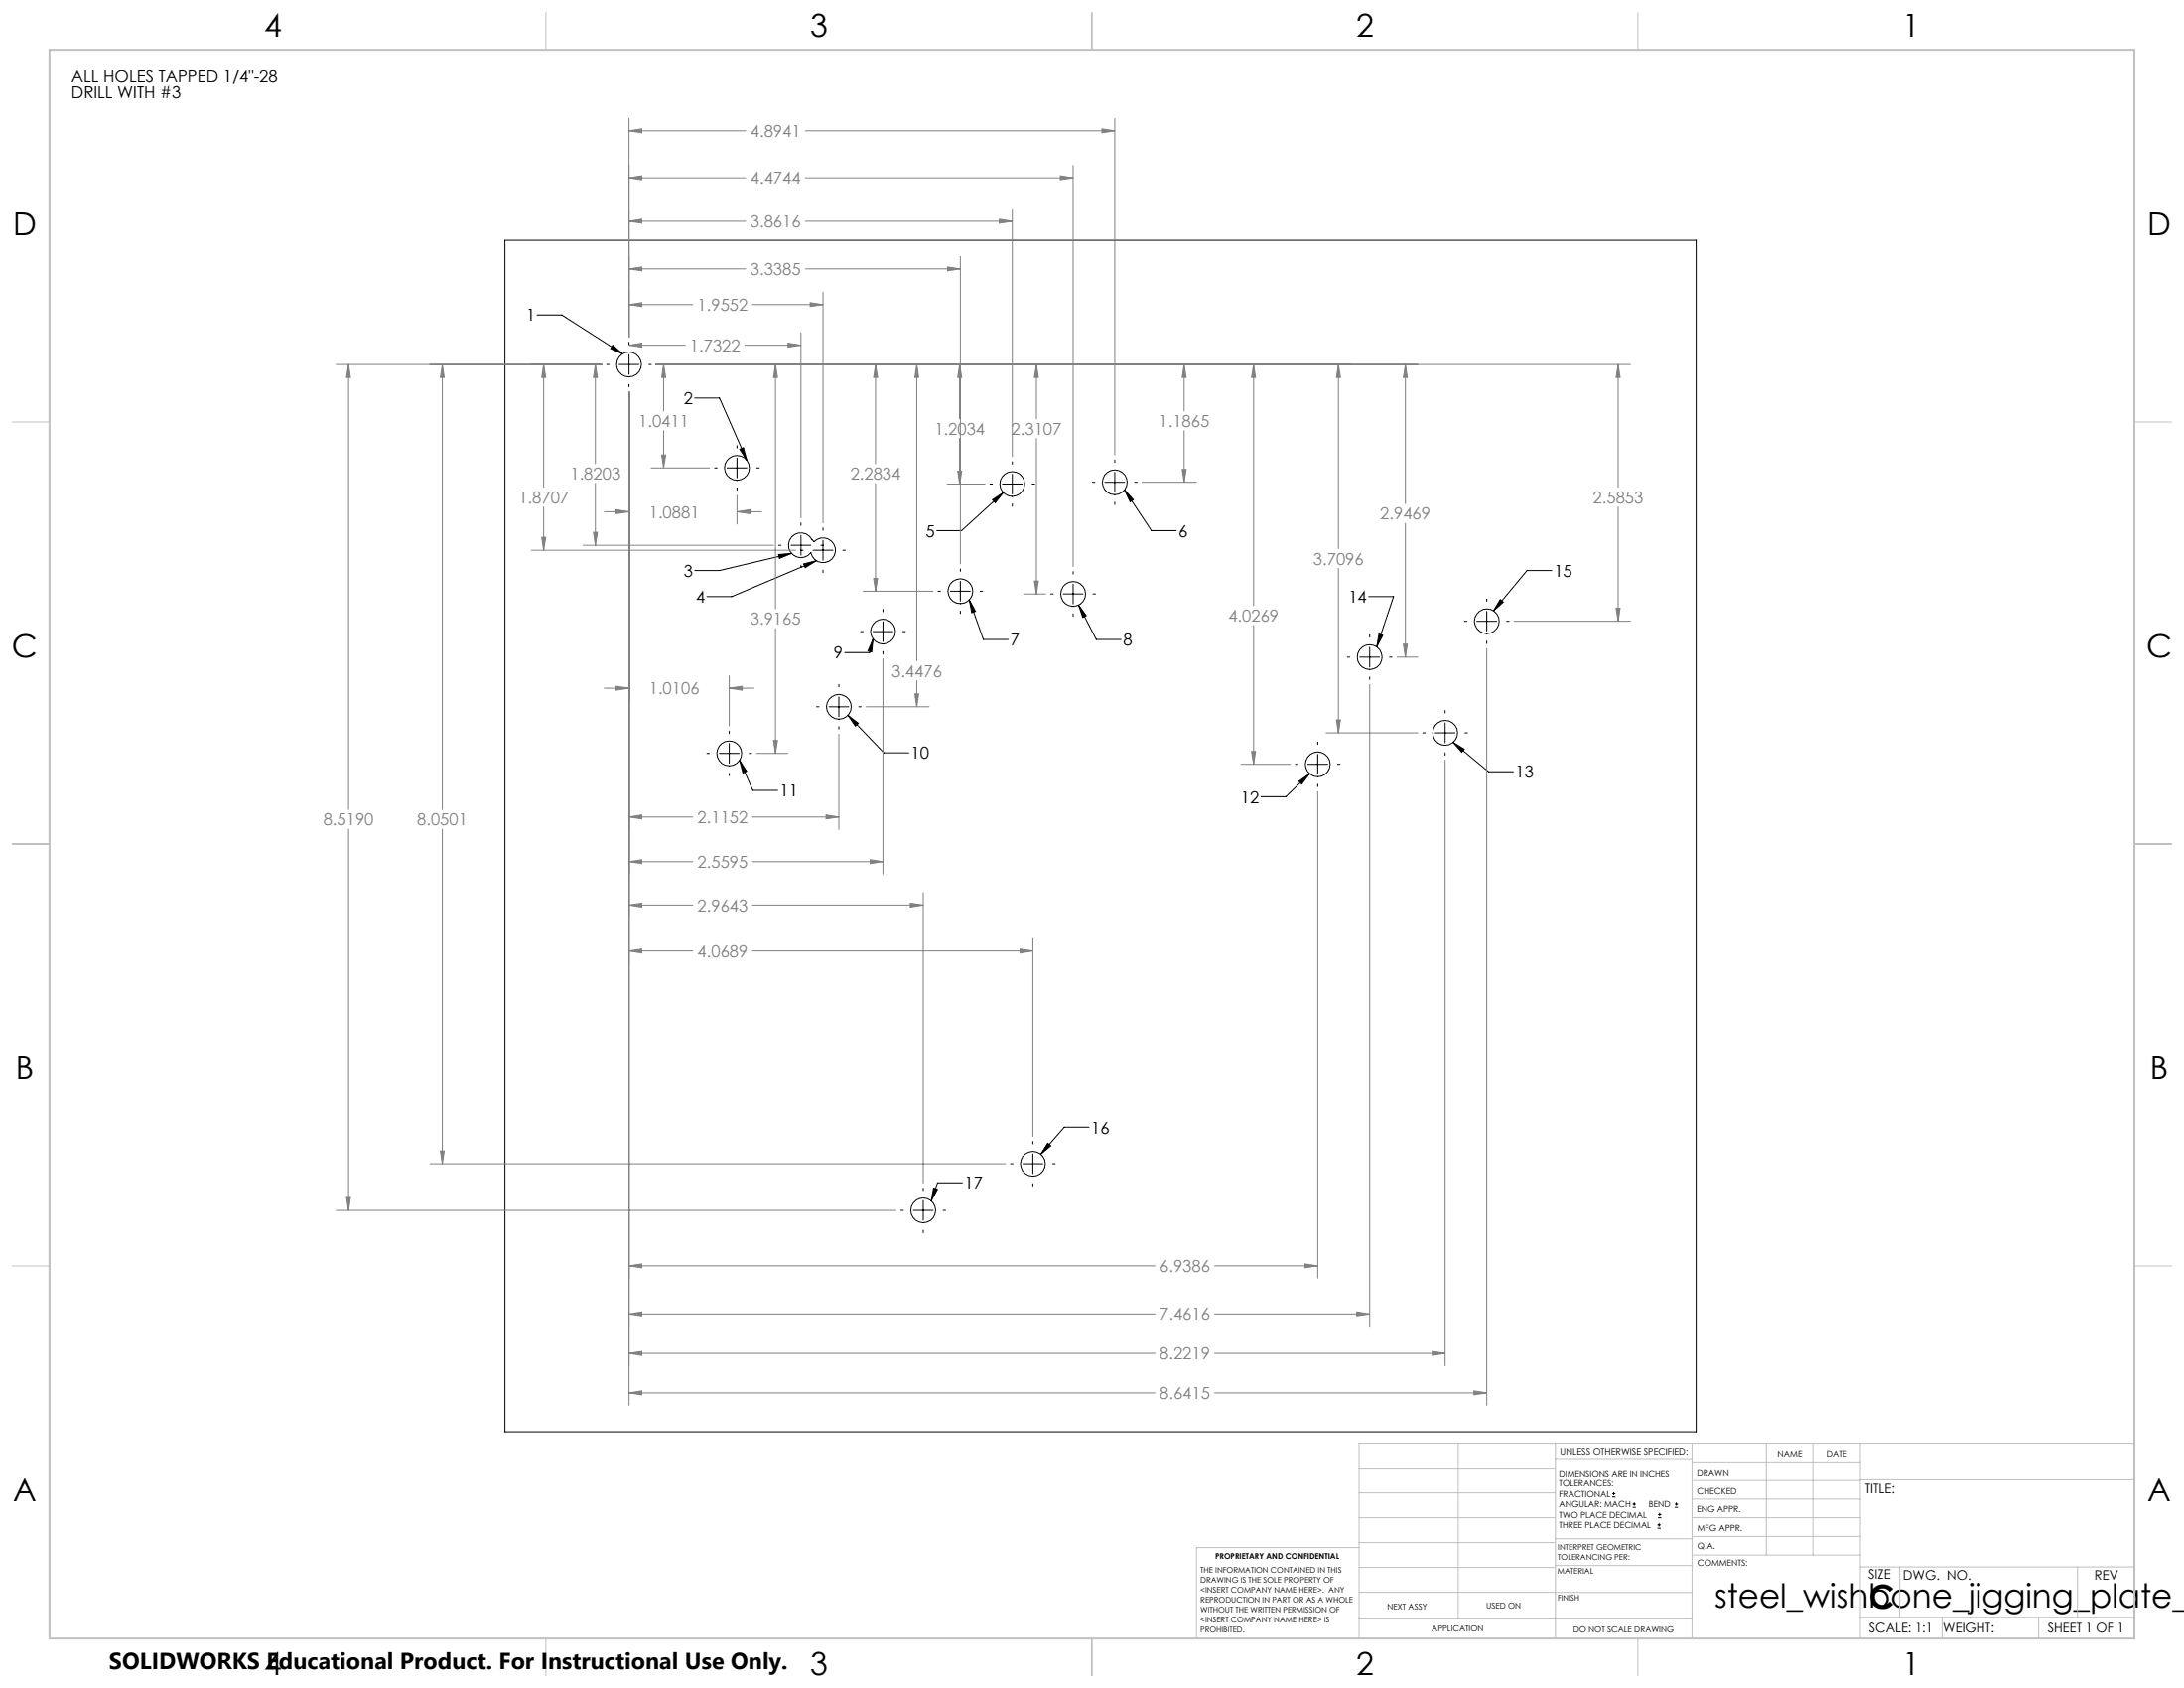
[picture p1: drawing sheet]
<svg xmlns="http://www.w3.org/2000/svg" width="559mm" height="432mm" viewBox="0 0 559 432" stroke-linecap="round" stroke-linejoin="round" font-family="sans-serif">
<g fill="none" stroke="#000" stroke-width=".25">
<path d="M129.2 61.5h304.8v304.8h-304.8zM137.4 80.6h6.4l15.5 9.9M155.2 93.2h.7M156.8 88.3l2.5 2.2-3.1-1.3zM158.4 93.2h5.1M160.9 87.5v.7M160.9 90.7v5.1M160.9 98.3v.7M166 93.2h.7M177.7 101.8h6.4l7 15.9M182.8 119.7h.7M186 119.7h5.1"/>
<path d="M188.6 114v.6M188.6 117.2v5M189.3 114.9l.9-.4 .9 3.2zM193.6 119.7h.7M259 118.1v.6M285.2 117.7v.6M188.6 124.8v.6M199.2 139.5h.6M202.4 139.5h5.1M202.6 137.3a3.2 3.2 0 0 1 5.2 .7l.5 .6a3.2 3.2 0 0 1 4.9 .3 3.2 3.2 0 0 1-1.4 4.8 3.2 3.2 0 0 1-4.3-2.3 3.2 3.2 0 0 1-4.6 .5 3.2 3.2 0 0 1-.3-4.6zM204.9 133.8v.6M204.9 136.9v5.1"/>
<path d="M210 139.5h.6M210.6 135v.7M210.6 138.2v5.1M253.3 123.8h.6M253.9 127.8l2.8-1.8-2.1 2.6zM256.5 123.8h5M256.7 126l-10.7 9.7h-6.3M259 121.3v5.1M259 128.9v.6M264.1 123.8h.6M279.5 123.4h.6M282.7 123.4h5.1"/>
<path d="M285.2 120.8v5.1M285.2 128.4v.7M287.7 125.3l2.3 2.5-.9 .6zM287.7 125.3l6.9 10.4h6.4M290.3 123.4h.6M199.2 141.9l3.3-.3-3.1 1.2zM202.5 141.6l-18.4 4.3h-6.4M204.9 140.8h.6M204.9 144.6v.6M205.6 144.3l3.3-.9-2.9 1.8zM208 140.8h5.1M208.9 143.4l-21.7 9.2h-6.3"/>
<path d="M210.6 145.8v.7M215.7 140.8h.6M225.9 155.9v.6M225.9 159v5.1M240 151.2h.6M243.2 151.2h5M245.7 145.5v.7M245.7 148.7v5.1M245.7 156.3v.7M248 153.5l1.6 2.9-1 .3zM248 153.5l3.6 10.1h6.4M250.8 151.2h.6"/>
<path d="M268.9 151.9h.6M272 151.9h5.1M274.6 146.2v.7M274.6 149.4v5.1M274.6 157v.7M276 154.8l1.9 2.7-.9 .4zM276 154.8l4.5 8.8h6.3M279.6 151.9h.7M350.2 152.6h6.4l-4.4 12.9M374.7 158.9h.6M377.9 158.9h5M380.4 153.2v.6"/>
<path d="M380.4 156.4v5.1M383.9 153.4l.7 .6-2.5 2.2zM385.5 158.9h.6M397.1 145.9h-6.4l-8.6 10.3M214.6 175.1v.6M214.6 178.3v5M220.2 161.6h.6M223.4 163.5l-.4 3.3-.9-.3zM223.4 161.6h5.1M223.4 163.5l-.9 3.4h-6.4M225.9 166.7v.6M231 161.6h.6"/>
<path d="M344.7 168.1h.7M347.9 168.1h5.1M350.4 162.4v.6M350.4 165.6v5M350.4 173.2v.6M352.8 162.2l1 .3-1.6 3zM355.5 168.1h.7M380.4 164v.6M180.9 192.7h.6M184 192.7h5.1M186.6 187v.6M186.6 190.2v5.1"/>
<path d="M186.6 197.8v.6M189.2 194.5l1.8 2.8-.9 .4zM189.2 194.5l3.4 7.7h6.4M191.7 192.7h.6M208.9 180.8h.6M212.1 180.8h5.1M214.6 185.9v.6M217 183l2.6 2-.7 .7zM217 183l9.2 9.6h6.3M219.7 180.8h.6M331.4 195.5h.7M332.4 199.8l2.7-1.9-2 2.7z"/>
<path d="M334.6 195.5h5.1M335.1 197.9l-6.1 5.9h-6.3M337.1 189.8v.6M337.1 193v5M342.2 195.5h.7M364 187.5h.7M367.2 187.5h5.1M369.7 181.8v.6M369.7 184.9v5.1M369.7 192.5v.7M371.8 189.9l2.8 1.7-.6 .8zM371.8 189.9l9.1 7.5h6.3"/>
<path d="M374.8 187.5h.7M337.1 200.6v.6M258.6 297.7h.6M261.7 297.7h5.1M264.3 292v.6M264.3 295.2v5M268.1 292.5l.8 .6-2.6 2.2zM269.3 297.7h.7M278.7 288.4h-6.4l-6 6.9M230.5 309.6h.6M233.7 309.6h5.1M236.2 303.9v.7"/>
<path d="M236.2 307.1v5.1M236.2 314.7v.6M238.9 303.9l1 .3-1.6 3zM241.3 309.6h.6M246.2 302.6h-6.3l-1.6 4.6M264.3 302.8v.6M412.5 383h.8M412.5 382.1h.8M412.9 381.7v.9M417.7 385.6h.8M417.7 384.8h.8M418.1 384.4v.8"/>
<path d="M424.1 390.9h.8M424.1 390.1h.8M424.2 388.3h.9M424.2 387.5h.9M424.5 389.7v.8M424.6 387v.9M428.5 385.6h.8M428.5 384.8h.8M428.9 384.4v.8"/>
<circle cx="160.9" cy="93.2" r="3.2"/>
<circle cx="188.6" cy="119.7" r="3.2"/>
<circle cx="259" cy="123.8" r="3.2"/>
<circle cx="285.2" cy="123.4" r="3.2"/>
<circle cx="245.7" cy="151.2" r="3.2"/>
<circle cx="274.6" cy="151.9" r="3.2"/>
<circle cx="380.4" cy="158.9" r="3.2"/>
<circle cx="225.9" cy="161.6" r="3.2"/>
<circle cx="350.4" cy="168.1" r="3.2"/>
<circle cx="186.6" cy="192.7" r="3.2"/>
<circle cx="214.6" cy="180.8" r="3.2"/>
<circle cx="337.2" cy="195.5" r="3.2"/>
<circle cx="369.8" cy="187.5" r="3.2"/>
<circle cx="264.3" cy="297.7" r="3.2"/>
<circle cx="236.2" cy="309.6" r="3.2"/>
</g>
<g fill="none" stroke="#808080" stroke-width=".25">
<path d="M160.9 33.5l3.3-.5v1zM160.9 30.3v56M160.9 33.5h29.9M206.1 33.5h79.1M281.9 33l3.3 .5-3.3 .5zM285.2 30.3v86.1M160.9 56.6l3.3-.5v1zM160.9 45.5l3.3-.5v1zM160.9 56.6h29.9M160.9 45.5h29.9M206.1 56.6h52.9M206.1 45.5h68.5"/>
<path d="M255.7 56.1l3.3 .5-3.3 .5zM259 53.4v63.4M271.3 45l3.3 .5-3.3 .5zM274.6 42.3v102.7M160.9 77.9l3.3-.5v1zM160.9 68.8l3.3-.5v1zM160.9 77.9h16.4M160.9 68.8h29.9M192.5 77.9h18.1M206.1 68.8h39.6M207.3 77.4l3.3 .5-3.3 .5zM210.6 74.8v59"/>
<path d="M242.4 68.3l3.3 .5-3.3 .5zM245.7 65.6v78.7M86 93.2h68M89.2 93.2l.5 3.4h-1zM89.2 93.2v113.9M113.2 93.2l.5 3.4h-1zM113.2 93.2v113.9M139.1 93.2l.5 3.4h-1zM139.1 93.2v31.4M152.3 93.2l.6 3.4h-1.1zM152.3 93.2v25.4M160.9 88.3l3.3-.5v1z"/>
<path d="M160.9 88.3h14.4M167.9 93.2h249.3M169.8 93.2l.5 3.4h-1zM169.8 93.2v11.9M190.6 88.3h14.3M198.4 93.2l.5 3.4h-1zM198.4 93.2v62.6M201.6 87.8l3.3 .5-3.3 .5zM204.9 85.1v47.4M224 93.2l.5 3.4h-1zM224 93.2v25.4M234.6 93.2l.5 3.4h-1z"/>
<path d="M234.6 93.2v75.9M245.5 93.2l.6 3.4h-1.1zM245.5 93.2v13.9M265.2 93.2l.5 3.4h-1zM265.2 93.2v13.9M303 93.2l.5 3.4h-1zM303 93.2v11.9M320.7 93.2l.5 3.4h-1zM320.7 93.2v61.7M342.4 93.2l.6 3.4h-1.1zM342.4 93.2v47.2M359.6 93.2l.5 3.4h-1z"/>
<path d="M359.6 93.2v35.7M414 93.2l.5 3.4h-1zM414 93.2v31.4M160.9 100.2v259.3M166.6 119.7h15M169.3 116.4h1l-.5 3.3zM169.8 110.2v9.5M245.5 112.1v11.7M265.2 112.1v39.8M303 110.2v13.2M138.6 137.4h1l-.5 3.4zM139.1 129.7v11.1"/>
<path d="M149.2 139.5h48.7M151.8 136.2h1.1l-.6 3.3zM152.3 123.7v15.8M154.6 130.9h6.3M157.6 130.4l3.3 .5-3.3 .5zM188.6 130.9l3.3-.5v1zM188.6 126.7v7.4M188.6 130.9h6.3M224 123.7v27.5M242.4 123.8h9.6M245 120.5h1.1l-.6 3.3zM292.2 123.4h13.9"/>
<path d="M302.5 120.1h1l-.5 3.3zM359.6 133.9v34.2M414 129.7v29.2M135.9 140.8h67.7M220.8 151.2h17.9M223.5 148h1l-.5 3.2zM262 151.9h5.6M264.7 148.6h1l-.5 3.3zM320.7 160v35.5M342.4 145.4v42.1M387.4 158.9h29.8M413.5 155.6h1l-.5 3.3z"/>
<path d="M154.6 176h6.3M157.6 175.5l3.3 .5-3.3 .6zM186.6 176l3.3-.5v1.1zM186.6 172.9v12.8M186.6 176h6.3M198.4 160.8v31.9M225.9 168.6v55M234.1 177.5h1l-.5 3.3zM234.6 174.1v6.7M350.4 175.1v164.2M357.4 168.1h5.4M359.1 164.8h1l-.5 3.3z"/>
<path d="M380.4 165.9v193.6M193.6 192.7h8M197.9 189.4h1l-.5 3.3zM214.6 187.8v24.4M221.6 180.8h16.1M317.6 195.5h12.6M320.2 192.2h1l-.5 3.3zM339.3 187.5h23.5M341.9 184.1h1.1l-.6 3.4zM369.7 194.5v154.9M89.2 212.1v97.5M113.2 212.1v85.6"/>
<path d="M160.9 209l3.3-.5v1zM160.9 209h16.4M192.5 209h22.1M211.3 208.5l3.3 .5-3.3 .5zM222.6 219.9l3.3 .5-3.3 .5zM337.1 202.5v124.5M160.9 220.4l3.3-.5v1zM160.9 231.5l3.3-.5v1zM160.9 220.4h16.4M160.9 231.5h16.4M192.5 220.4h33.4M192.5 231.5h43.7"/>
<path d="M232.9 231l3.3 .5-3.3 .5zM236.2 228.3v74.3M160.9 243.2l3.3-.5v1.1zM160.9 243.2h16.4M192.5 243.2h71.8M261 242.7l3.3 .5-3.3 .6zM264.3 240.1v50.6M110 297.7h147.3M112.7 294.4h1l-.5 3.3zM86 309.6h143.2M88.7 306.3h1l-.5 3.3zM160.9 323.8l3.3-.5v1z"/>
<path d="M160.9 336.1l3.3-.5v1zM160.9 323.8h134.6M160.9 336.1h134.6M310.8 323.8h26.3M310.8 336.1h39.6M333.9 323.3l3.2 .5-3.2 .5zM347.1 335.6l3.3 .5-3.3 .5zM160.9 346.2l3.3-.5v1zM160.9 356.3l3.3-.5v1zM160.9 346.2h134.6M160.9 356.3h134.6M310.8 346.2h58.9"/>
<path d="M310.8 356.3h69.6M366.5 345.7l3.2 .5-3.2 .5zM377.1 355.8l3.3 .5-3.3 .5z"/>
</g>
<g fill="none" stroke="#c0c0c0" stroke-width=".25">
<path d="M139.7 3.2v9.5M279.4 3.2v9.5M419.1 3.2v9.5M3.1 107.9h9.6M546.1 107.9h9.5M3.1 215.9h9.6M546.1 215.9h9.5M3.1 323.8h9.6M546.1 323.8h9.5M347.7 375.6h50.3M373.1 369.2v44.9M398 369.2v49.9"/>
<path d="M398 373.1h34.9M432.9 369.2v49.9M432.9 378.7h43.1M432.9 374h43.1M451.9 369.2v28.6M463.8 369.2v28.6M476 369.2v49.9M476 378.6h70.1M546.1 369.2h-198.4v49.9M347.7 394.6h50.3M347.7 388.3h50.3M347.7 381.9h50.3"/>
<path d="M347.7 395.9h-41.6v23.2M398 393.6h35M432.9 383.5h43.1M432.9 388.3h43.1M432.9 393h43.1M433 397.8h43M139.7 419.1v9.6M279.4 419.1v9.6M347.7 414.1h85.2M347.7 401h50.3M347.7 407.3h50.3M398 407.4h34.9"/>
<path d="M398 400.5h35M419.1 419.1v9.6M476 413.7h70.1M476 400.8h70.1M486.1 400.8v12.9M496.9 413.7v5.4M521.6 413.7v5.4M531.6 400.8v12.9"/>
</g>
<path d="M12.7 12.7h533.4v406.4h-533.4z" fill="none" stroke="#c0c0c0" stroke-width=".5"/>
<path d="M156.8 88.3l2.5 2.2-3.1-1.3zM189.3 114.9l.9-.4 .9 3.2zM199.2 141.9l3.3-.3-3.1 1.2zM205.6 144.3l3.3-.9-2.9 1.8zM253.9 127.8l2.8-1.8-2.1 2.6zM287.7 125.3l2.3 2.5-.9 .6zM248 153.5l1.6 2.9-1 .3zM276 154.8l1.9 2.7-.9 .4zM223.4 163.5l-.4 3.3-.9-.3zM217 183l2.6 2-.7 .7zM189.2 194.5l1.8 2.8-.9 .4zM332.4 199.8l2.7-1.9-2 2.7zM371.8 189.9l2.8 1.7-.6 .8zM383.9 153.4l.7 .6-2.5 2.2zM352.8 162.2l1 .3-1.6 3zM268.1 292.5l.8 .6-2.6 2.2zM238.9 303.9l1 .3-1.6 3z" fill="#000"/>
<path d="M169.8 93.2l.5 3.4h-1zM169.3 116.4h1l-.5 3.3zM152.3 93.2l.6 3.4h-1.1zM151.8 136.2h1.1l-.6 3.3zM139.1 93.2l.5 3.4h-1zM138.6 137.4h1l-.5 3.4zM303 93.2l.5 3.4h-1zM302.5 120.1h1l-.5 3.3zM245 120.5h1.1l-.6 3.3zM245.5 93.2l.6 3.4h-1.1zM224 93.2l.5 3.4h-1zM223.5 148h1l-.5 3.2zM265.2 93.2l.5 3.4h-1zM264.7 148.6h1l-.5 3.3zM198.4 93.2l.5 3.4h-1zM197.9 189.4h1l-.5 3.3zM234.1 177.5h1l-.5 3.3zM234.6 93.2l.5 3.4h-1zM413.5 155.6h1l-.5 3.3zM414 93.2l.5 3.4h-1zM359.1 164.8h1l-.5 3.3zM359.6 93.2l.5 3.4h-1zM341.9 184.1h1.1l-.6 3.4zM342.4 93.2l.6 3.4h-1.1zM320.2 192.2h1l-.5 3.3zM320.7 93.2l.5 3.4h-1zM113.2 93.2l.5 3.4h-1zM112.7 294.4h1l-.5 3.3zM88.7 306.3h1l-.5 3.3zM89.2 93.2l.5 3.4h-1zM157.6 130.4l3.3 .5-3.3 .5zM188.6 130.9l3.3-.5v1zM157.6 175.5l3.3 .5-3.3 .6zM186.6 176l3.3-.5v1.1zM201.6 87.8l3.3 .5-3.3 .5zM160.9 88.3l3.3-.5v1zM207.3 77.4l3.3 .5-3.3 .5zM160.9 77.9l3.3-.5v1zM160.9 209l3.3-.5v1zM211.3 208.5l3.3 .5-3.3 .5zM222.6 219.9l3.3 .5-3.3 .5zM160.9 220.4l3.3-.5v1zM232.9 231l3.3 .5-3.3 .5zM160.9 231.5l3.3-.5v1zM261 242.7l3.3 .5-3.3 .6zM160.9 243.2l3.3-.5v1.1zM242.4 68.3l3.3 .5-3.3 .5zM160.9 68.8l3.3-.5v1zM255.7 56.1l3.3 .5-3.3 .5zM160.9 56.6l3.3-.5v1zM271.3 45l3.3 .5-3.3 .5zM160.9 45.5l3.3-.5v1zM160.9 33.5l3.3-.5v1zM281.9 33l3.3 .5-3.3 .5zM160.9 323.8l3.3-.5v1zM333.9 323.3l3.2 .5-3.2 .5zM347.1 335.6l3.3 .5-3.3 .5zM160.9 336.1l3.3-.5v1zM366.5 345.7l3.2 .5-3.2 .5zM160.9 346.2l3.3-.5v1zM377.1 355.8l3.3 .5-3.3 .5zM160.9 356.3l3.3-.5v1z" fill="#808080"/>
<g font-size="8.5">
<text x="438.7" y="411.3">steel_wishbone_jigging_plate_</text>
<text x="478.3" y="411.4">C</text>
</g>
<g font-size="8.1">
<text x="67.6" y="9.3">4</text>
<text x="207.3" y="9.3">3</text>
<text x="347" y="9.3">2</text>
<text x="486.7" y="9.3">1</text>
<text x="3.3" y="60.1">D</text>
<text x="549.4" y="60.1">D</text>
<text x="3" y="168">C</text>
<text x="549.1" y="168">C</text>
<text x="4" y="276">B</text>
<text x="550.1" y="276">B</text>
<text x="3.3" y="383.9">A</text>
<text x="549.4" y="383.9">A</text>
<text x="67.6" y="428.4">4</text>
<text x="207.3" y="428.4">3</text>
<text x="347" y="428.4">2</text>
<text x="486.7" y="428.4">1</text>
</g>
<text font-size="5.9" x="27.9" y="427">SOLIDWORKS Educational Product. For Instructional Use Only.</text>
<g font-size="4.2">
<text x="18.3" y="21">ALL HOLES TAPPED 1/4&quot;-28</text>
<text x="18.3" y="25.2">DRILL WITH #3</text>
<text x="134.6" y="82.1">1</text>
<text x="175" y="103.4">2</text>
<text x="236.9" y="137.3">5</text>
<text x="301.5" y="137.3">6</text>
<text x="175" y="147.5">3</text>
<text x="397.6" y="147.5">15</text>
<text x="178.1" y="154.2">4</text>
<text x="345" y="154.2">14</text>
<text x="258.5" y="165.2">7</text>
<text x="287.4" y="165.2">8</text>
<text x="213.3" y="168.5">9</text>
<text x="233" y="194.1">10</text>
<text x="199.5" y="203.7">11</text>
<text x="387.8" y="199">13</text>
<text x="317.5" y="205.4">12</text>
<text x="279.2" y="289.9">16</text>
<text x="246.8" y="304.1">17</text>
</g>
<g font-size="4.2" fill="#808080">
<text x="192" y="35.1">4.8941</text>
<text x="192" y="47.1">4.4744</text>
<text x="192" y="58.2">3.8616</text>
<text x="192" y="70.4">3.3385</text>
<text x="178.5" y="79.5">1.9552</text>
<text x="176.5" y="89.9">1.7322</text>
<text x="163.4" y="109.2">1.0411</text>
<text x="239.1" y="111.2">1.2034</text>
<text x="258.7" y="111.2">2.3107</text>
<text x="296.5" y="109.2">1.1865</text>
<text x="145.9" y="122.8">1.8203</text>
<text x="217.6" y="122.8">2.2834</text>
<text x="132.7" y="128.8">1.8707</text>
<text x="407.6" y="128.8">2.5853</text>
<text x="166.1" y="132.5">1.0881</text>
<text x="353.1" y="133">2.9469</text>
<text x="336" y="144.5">3.7096</text>
<text x="192" y="159.9">3.9165</text>
<text x="314.3" y="159">4.0269</text>
<text x="228.1" y="173.1">3.4476</text>
<text x="166.1" y="177.6">1.0106</text>
<text x="82.7" y="211.2">8.5190</text>
<text x="106.7" y="211.2">8.0501</text>
<text x="178.5" y="210.6">2.1152</text>
<text x="178.5" y="222">2.5595</text>
<text x="178.5" y="233.1">2.9643</text>
<text x="178.5" y="244.8">4.0689</text>
<text x="296.7" y="325.4">6.9386</text>
<text x="296.7" y="337.7">7.4616</text>
<text x="296.7" y="347.8">8.2219</text>
<text x="296.7" y="357.9">8.6415</text>
</g>
<g font-size="3.4">
<text x="477.2" y="381.9">TITLE:</text>
<text x="478.1" y="404">SIZE</text>
<text x="486.9" y="404">DWG. NO.</text>
<text x="535.9" y="404.1">REV</text>
<text x="478.2" y="417.6">SCALE: 1:1</text>
<text x="497.1" y="417.7">WEIGHT:</text>
<text x="523.9" y="417.6">SHEET 1 OF 1</text>
</g>
<text font-size="2.4" x="399.2" y="372.1">UNLESS OTHERWISE SPECIFIED:</text>
<g font-size="2.2">
<text x="398.9" y="377.7">DIMENSIONS ARE IN INCHES</text>
<text x="434.2" y="377.3">DRAWN</text>
<text x="454.8" y="372.5">NAME</text>
<text x="467.3" y="372.6">DATE</text>
<text x="398.9" y="380.3">TOLERANCES:</text>
<text x="398.9" y="383">FRACTIONAL</text>
<text x="434.3" y="382.2">CHECKED</text>
<text x="398.9" y="385.6">ANGULAR: MACH</text>
<text x="398.9" y="388.3">TWO PLACE DECIMAL</text>
<text x="421.9" y="385.6">BEND</text>
<text x="434.2" y="386.8">ENG APPR.</text>
<text x="398.9" y="390.9">THREE PLACE DECIMAL</text>
<text x="434.3" y="391.6">MFG APPR.</text>
<text x="434.3" y="396.3">Q.A.</text>
<text x="434.3" y="400.5">COMMENTS:</text>
</g>
<g font-size="2.1">
<text x="354.9" y="411.6">NEXT ASSY</text>
<text x="380.3" y="411.6">USED ON</text>
<text x="366.3" y="417.4">APPLICATION</text>
<text x="402.5" y="417.5">DO NOT SCALE DRAWING</text>
</g>
<g font-size="2">
<text x="310.9" y="398.8">PROPRIETARY AND CONFIDENTIAL</text>
<text x="398.6" y="396.5">INTERPRET GEOMETRIC</text>
<text x="398.6" y="399">TOLERANCING PER:</text>
<text x="307.2" y="402.4">THE INFORMATION CONTAINED IN THIS</text>
<text x="307.2" y="404.9">DRAWING IS THE SOLE PROPERTY OF</text>
<text x="307.2" y="407.5">&lt;INSERT COMPANY NAME HERE&gt;. ANY</text>
<text x="398.5" y="402.6">MATERIAL</text>
<text x="307.2" y="410">REPRODUCTION IN PART OR AS A WHOLE</text>
<text x="307.2" y="412.5">WITHOUT THE WRITTEN PERMISSION OF</text>
<text x="398.5" y="409.4">FINISH</text>
<text x="307.2" y="415">&lt;INSERT COMPANY NAME HERE&gt; IS</text>
<text x="307.2" y="417.6">PROHIBITED.</text>
</g>
</svg>
